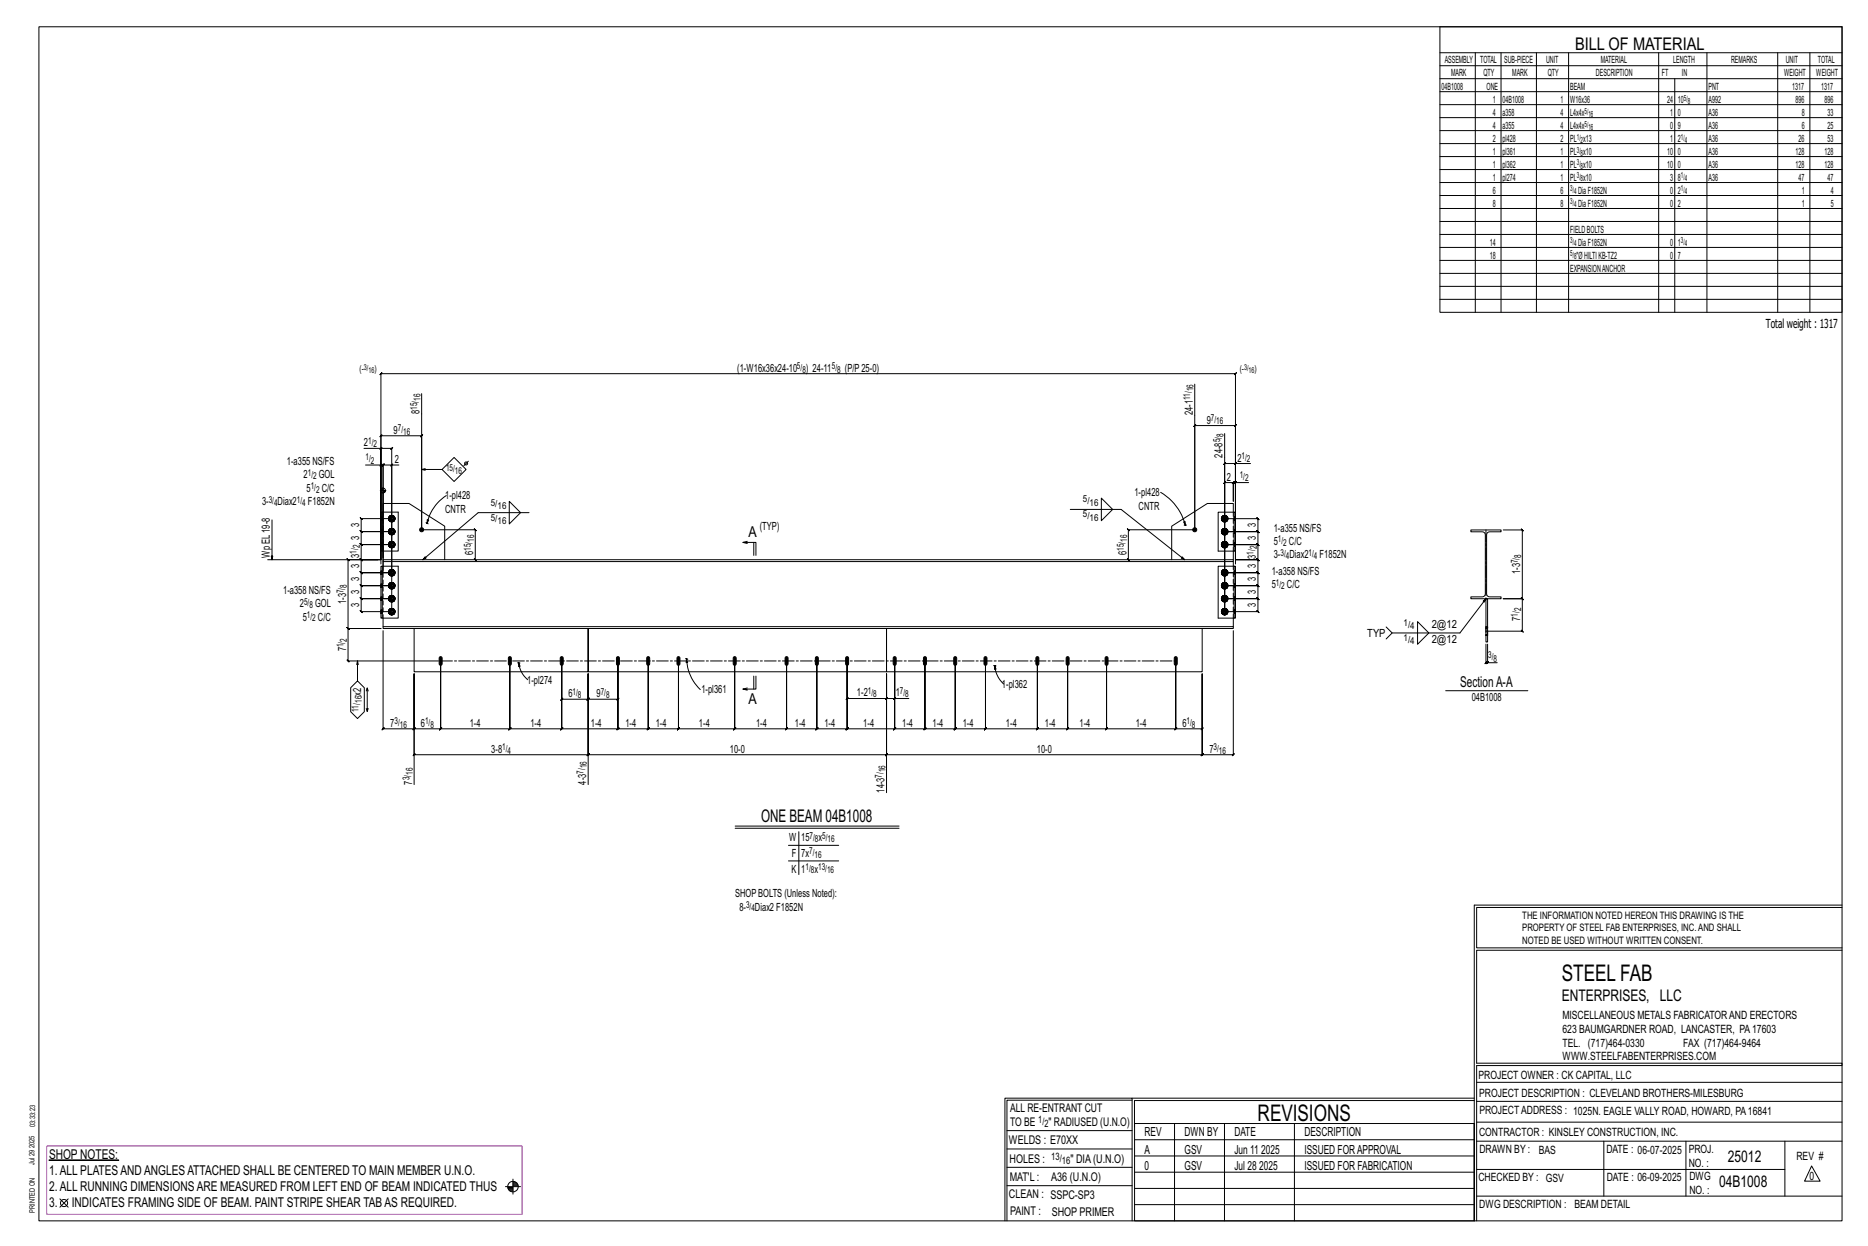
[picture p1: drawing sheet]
<svg xmlns="http://www.w3.org/2000/svg" width="914mm" height="610mm" viewBox="0 0 914 610" stroke-linecap="round" stroke-linejoin="round" font-family="sans-serif">
<g fill="#000" stroke="#000" stroke-width=".49">
<path d="M215 321l1 1v3a.7 .7 0 0 1-1 0zM249 321l1 1v3a.7 .7 0 0 1-1 0zM274 321l2 1v3a.7 .7 0 0 1-1 0 .7 .7 0 0 1-1 0zM302 321l1 1v3a.7 .7 0 0 1-1 0zM317 321l1 1v3a.7 .7 0 0 1-1 0zM332 321l1 1v3a.7 .7 0 0 1-1 0 .7 .7 0 0 1-1 0zM359 321l1 1v3a.7 .7 0 0 1-1 0zM385 321l1 1v3a.7 .7 0 0 1-1 0 .7 .7 0 0 1-1 0zM399 321l2 1v3a.7 .7 0 0 1-1 0 .7 .7 0 0 1-1 0zM414 321l1 1v3a.7 .7 0 0 1-1 0zM437 321l2 1v3a.7 .7 0 0 1-1 0 .7 .7 0 0 1-1 0zM452 321l1 1v3a.7 .7 0 0 1-1 0z"/>
<path d="M467 321l1 1v3a.7 .7 0 0 1-1 0zM482 321l1 1v3a.7 .7 0 0 1-1 0zM507 321l1 1 1 3a.7 .7 0 0 1-1 0 .7 .7 0 0 1-1 0zM522 321l1 1v3a.7 .7 0 0 1-1 0zM541 321l1 1v3a.7 .7 0 0 1-1 0zM575 321l1 1v3a.7 .7 0 0 1-1 0zM24 568h34z"/>
<circle cx="206" cy="259" r="1"/>
<circle cx="585" cy="259" r="1"/>
</g>
<g fill="none" stroke="#000" stroke-width=".49">
<path d="M19 13h883v584h-883zM705 13h197v140h-197zM705 26h197M705 32h197M705 39h197M722 26v127M735 26v127M752 26v127M768 26v127M812 26v127M820 39v114M836 26v127"/>
<path d="M870 26v127M886 26v127M705 45h197M705 51h197M705 58h197M705 64h197M705 70h197M705 77h197M705 83h197M705 89h197M705 96h197M705 102h197"/>
<path d="M705 108h197M705 115h197M705 121h197M705 127h197M705 134h197M705 140h197M705 146h197M206 193v66M585 188v71M178 219h8v55v-91l1-1-1 1h419h-1l1-1v1v91v-47h7M186 219v1l1-1zM186 219h6l-1 1 1-1v80h-15v1l-1-1h1v-6l-1-1 1 1h15h-15l-1-1 1 1v-6l-1-1 1 1h15h-15l-1-1 1 1v-7v1l-1-1h1h15h-15v1l-1-1h1v-6l-1-1 1 1h8h-8l-1-1 1 1v-8v1l-1-1h1h15h-15v1l-1-1h1v-6v1l-1-1h1h15h-15v1l-1-1h1v-6l-1-1 1 1h15"/>
<path d="M599 212v87M179 228h7v48M186 240h3M186 228l1-1zM186 228h2h-1l1-1v1v52M186 239v1M187 239v1M188 239v35M188 240v1M189 240h.1M192 228v-1l-1 1zM192 228h-4v-1l-1 1h1v45"/>
<path d="M195 228h-3v52M206 230h10M216 230l6-6 6 6-6 6zM229 226l-2 2M605 236l-1 1zM605 227h-6l1-1-1 1v72M605 236h-1l-1 1 1-1v9v-9l-1 1 1-1h-5h1l-1 1v-1v63M605 226l-1 1zM611 236h-6v14M133 254v20M186 251h1v19h-1zM186 249v-36v1l1-1h-1h20v1l1-1h-1v46"/>
<path d="M187 251h8v19h-8M188 251v-5h12l18 11v17M191 259h2v1v1h-2l-1-1zM191 252h2v2v1h-2l-1-1zM206 259h27h-1l1 1v-1v15M209 256h.1M209 256h1M209 254h1l-1 2zM218 242a22 22 0 0 0-9 14M249 245l6 6-6 5zM259 251h-25l-27 23M524 249h25l31 25"/>
<path d="M539 244l6 5-6 6zM568 241a26 26 0 0 1 12 16M579 255h1v2zM580 257h.1M580 257h1M598 254h.1M598 260h.1M598 253v1M598 255h1M599 260l-1-1v1v1h1M599 253h-1v1v1l1-1M599 254v1"/>
<path d="M599 259h-1M599 252l-1 1M599 255h1M599 259h.1M599 259h1h1h-1M599 252v1M599 253l1-1 1 1h-1M599 254h17l-1-1 1 1v6h-1l1 1v-1h-17h17h-1l1 1v-1v6h-1l1 1v-1h-17h17h-1l1 1v-1v8l-1-1 1 1h-11h11l-1-1 1 1v6h-1l1 1v-1h-17h17h-1l1 1v-1v7l-1-1 1 1h-17h17l-1-1 1 1v6l-1-1 1 1h-17h17l-1-1 1 1v6h-1l1 1v-1h-17M600 259l1 1v1M600 253l1 1M600 259h-1M600 252l-1 1"/>
<path d="M600 254l1 1h-1h-1M600 254h1v1M601 254l-1 1M601 259v1h-1M601 253h-1M601 260h.1M601 253v1M604 251v-5h-13l-17 11v17M604 251h1v19h-1zM604 251h-8v19h8M720 259h15v1h-6l-1 2v29l1 1h6v1h-15v-1h6l1-1v-30l-1-1h-6zM736 259h9l1 1-1-1v34v-1l1 1h-1h-9h9v-1l1 1h-1v16v-1l1 1h-1h-18"/>
<path d="M131 274h55h-16v-1l1 1h-1v33l1 1-1-1h16h-16l1 1-1-1v16l1 1-1-1h45M186 277h1v25h-1zM187 277h8v25h-8M188 274h416v1h-416zM188 275v2M190 280h1M191 280v-1l-1 1 1 1M191 265h2v1v2h-2l-1-2zM191 279h.1M192 279h-1M192 279h1h-1M192 279l1 1v1"/>
<path d="M193 279v1M193 280h.1M232 273l1 1zM366 266l-2-1h6v7M366 265h-2M369 265v7M552 273l1 1zM552 274v-15l1 1-1-1h33v-51l-1 1 1-1h20l-1 1 1-1v68M598 266h.1M598 280h.1M598 268h1M598 261l1 1"/>
<path d="M598 266v1M598 260v1M599 280l-1-1v1v1h1M599 266l-1-1v1v2l1-1M599 267v1M599 261v1M599 279h-1M599 265h-1M599 267l1 1M599 261l1 1M599 279h.1M599 279h1h1h-1"/>
<path d="M599 265v1M599 265h1h1l-1 1M600 279l1 1v1M600 266h1v1M600 279h-1M600 265l-1 1M600 267l1 1h-1l-1-1M600 261h1l-1 1-1-1M600 267h1v1M600 261h1M601 266l-1 1M601 260l-1 1"/>
<path d="M601 279v1h-1M601 265v1h-1M601 280h.1M601 266h.1M604 270v4M604 275v2M604 277h1v25h-1zM604 277h-8v25h8M190 299h1M190 293h1M190 287h1M190 292l1 1"/>
<path d="M190 286l1 1M191 294h.1M191 288h.1M191 281v1M191 299l-1 1M191 293h-1M191 287h-1M191 280l-1 1M191 299v-1l-1 1 1 1M191 292l-1 1 1 1v-1M191 286v-1l-1 2 1 1v-1M191 300l1 1"/>
<path d="M191 294h1M191 287l1 1M191 281l1 1M191 298h.1M191 291v1M191 285h.1M192 298l-1 1M192 298h1l-1 1M192 291l-1 1M192 292v-1l1 1h-1M192 285l-1 1M192 286v-1h1l-1 1"/>
<path d="M192 298l1 1v1M192 292l1 1M192 286l1 1M192 298h-1M192 300h1l-1 1v-1M192 294h1h-1M192 287l1 1h-1M192 281h1l-1 1v-1M193 300h.1M193 293v1M193 287v1M193 281h.1"/>
<path d="M193 299l-1 1M193 293l-1 1M193 287h-1M193 280l-1 1M193 298v1M193 292h.1M193 285v1M193 299h.1M193 292v1M193 286v1M598 299h.1M598 293h.1"/>
<path d="M598 287h.1M598 286v1M598 292v1M598 281l1 1M598 288h1M598 294h1M598 280v1M598 299v1M599 286l-1-1v2v1l1-1M599 292h-1v1v1l1-1M599 299l-1-1v1v1h1M599 281v1"/>
<path d="M599 287v1M599 294h.1M599 300v1M599 285h-1M599 291l-1 1M599 298h-1M599 281l1 1M599 287l1 1M599 294h1M599 285v1M599 286l1-1h1l-1 1M599 291v1"/>
<path d="M599 292l1-1 1 1h-1M599 298v1M599 298h1h1l-1 1M600 286l1 1M600 292l1 1M600 298l1 1v1M600 285l-1 1M600 291l-1 1M600 298h-1M600 281h1l-1 1-1-1M600 287l1 1h-1h-1M600 294h1h-1h-1"/>
<path d="M600 300h1l-1 1-1-1M600 281h1M600 287h1v1M600 293h1v1M600 300h1M601 280l-1 1M601 287h-1M601 293l-1 1M601 299l-1 1M601 285v1h-1M601 292h-1M601 298v1h-1"/>
<path d="M601 286v1M601 292v1M601 299h.1M727 293h1v21h-1zM727 293l-12 17h-34l-2-3M188 307h416h-416zM188 309v48h-1l1-1v1h15h-1l1-1v1v-27v27h-1l1-1v1h13h-1l1-1v1v-34v34h-1l1-1v1h34h-1l1-1v1v-34v34h-1l1-1v1h25h-1l1-1v1v-34v34h-1l1-1v1h27l1-1-1 1v-34v34l1-1-1 1h15l1-1-1 1v-34v34l1-1-1 1h15l1-1-1 1v-34v34l1-1-1 1h28h-1l1-1v1v-34v34h-1l1-1v1h25l1-1-1 1v-34v34l1-1-1 1h15h-1l1-1v1v-34v34h-1l1-1v1h15h-1l1-1v1v-34v34h-1l1-1v1h23h-1l1-1v1v-34v34h-1l1-1v1h15h-1l1-1v1v-34v34h-1l1-1v1h15h-1l1-1v1v-34v34h-1l1-1v1h14l1-1-1 1v-34v34l1-1-1 1h26h-1l1-1v1v-34v34h-1l1-1v1h15h-1l1-1v1v-34v34h-1l1-1v1h19h-1l1-1v1v-34v34h-1l1-1v1h34h-1l1-1v1v-34v34h-1l1-1v1h12l1-1-1 1v-27M188 302v5M191 300v1M203 307v22h85v-22v22h146v-22v22h154v-22M598 300l1 1M599 300l1 1"/>
<path d="M604 309v60l-1 1 1-1h-16h1l-1 1v-1v-39v39h1l-1 1v-1h-154l-1 1 1-1v-39v39l-1 1 1-1h-146l-1 1 1-1v-39v39l-1 1 1-1h-85l-1 1 1-1v-39v54M604 302v5M681 310l-2 3M694 304l5 6-5 5zM727 311h.1M727 307h.1M727 315v9v1l1-1h-1h1M728 315v9h5M728 311h.1M728 307h.1M175 323v10l-3 3v12l3 4 3-4v-12l-3-3M179 338l1-1v1"/>
<path d="M180 337v11v-1M253 324h1M254 324l1 2h-1zM254 324a12 12 0 0 0 4 9M254 324h1M275 323v19l-1 1 1-1h13l-1 1 1-1v-12v12l-1 1 1-1h14v1l1-1h-1v-19M288 330v54M336 322h.1M336 322l1 2h-1zM336 322a21 21 0 0 0 7 15M336 322l1 1M366 337h-2"/>
<path d="M369 331v6M370 331v6h-6l2 1M415 323v19h-1l1-1v1h19h-1l1-1v1v-12M434 330v12h-1l1-1v1h4M434 330v58M438 323v19h7M486 326h1M487 326l1 1h-1zM487 326a13 13 0 0 0 4 9M487 326h1M708 338h40M728 325l1-1z"/>
<path d="M179 347l1 1M438 342v-1l-1 1zM360 404h80M360 405h80M386 414h25M391 407v21M386 421h25M722 443v154M722 443h180M902 444h-179v20h179M902 465h-179v55h179v1h-179v76M554 538h-61v59"/>
<path d="M554 537h168M722 538h-167v13M723 539h179M723 530h179M493 553h61M555 550h167v47h-167zM555 558h167M575 550v47M599 550v47M634 550v47M723 549h179M723 558h179"/>
<path d="M785 558v27M825 558v27M874 558v27M251 577v7M251 579h2M251 580h3M251 578h2M493 571h61M493 562h61M555 573h167M555 566h167M723 572h151"/>
<path d="M887 570l4 8h-8zM29 587l4 4M33 587l-4 4M247 581h8M249 581h2M249 582h2M250 583h1M492 597v-60h62v60M493 580h61M555 589h167M555 581h167M723 585h179"/>
<circle cx="188" cy="240" r="1.2"/>
<circle cx="228" cy="227" r=".7"/>
<circle cx="192" cy="254" r=".8"/>
<circle cx="192" cy="254" r="1.6"/>
<circle cx="192" cy="260" r=".8"/>
<circle cx="192" cy="266" r=".8"/>
<circle cx="192" cy="266" r="1.6"/>
<circle cx="192" cy="260" r="1.6"/>
<circle cx="31" cy="589" r="1.8"/>
<circle cx="251" cy="581" r="2.6"/>
</g>
<path d="M23 561h233v33h-233z" fill="none" stroke="#f0f" stroke-width=".5"/>
<g fill="none" stroke="#000" stroke-width=".49" stroke-dasharray="2 1.4">
<path d="M186 260h1M186 259h1M186 255h1zM186 255v-1M186 254l1 1M186 254h1M186 253h1M187 254h-1h1M188 251v19M190 254h.1M190 254h1zM190 260h.1"/>
<path d="M190 260h1zM190 253v1zM190 254l1 1zM190 253h1zM191 259l-1 1 1 1M191 259h.1M191 253l-1 1 1 1M191 255h.1M191 253v-1M191 259l-1 1zM191 253h-1zM191 255v-1z"/>
<path d="M191 253h.1M191 253v-1zM191 254h.1M191 260h.1M191 253v1zM191 259h2M191 252l-1 2 1 1M191 255h2M191 252h2M191 259l1-1M191 255h1M191 252h1"/>
<path d="M191 259h1zM191 255h1zM191 252v1zM191 252h1zM191 259v2M191 259h1M191 253v1M191 254l1 1zM191 254h1M191 253h1zM191 253h1M192 259h.1"/>
<path d="M192 258v1M192 255h.1M192 252v1zM192 253h.1M192 252h.1M192 259v1zM192 259v1M192 254h.1M192 259h1zM192 255h1zM192 252l1 1zM192 259h1"/>
<path d="M192 255h1M192 252l1 1M192 254v-1M192 254l1 1zM192 253h1zM193 255v-1v-2M193 254h-1zM193 260h.1M193 254h.1M193 253v1zM193 253h.1M193 259v1z"/>
<path d="M193 259v1M193 255v-1M193 253v1M193 254v1zM598 254h.1M598 254l1-2-1 2 1 1-1-1M598 259v1zM598 253v1zM598 254v1zM598 260h.1M598 253v1M598 259h.1"/>
<path d="M598 259h1zM598 253h.1M598 255h1zM598 253l1-1zM598 259h1M598 255h1M598 253l1-1M599 260v-1M599 254v1M599 253h.1M599 254h.1M599 259h1z"/>
<path d="M599 255h1zM599 252h1zM599 259h-1v1v1h1M599 253h-1v1v-1v1v1v-1v1l1-1M599 260h.1M599 260v-1zM599 253v1zM599 259h.1M599 255h.1M599 252h.1M599 254v1zM599 259h1h-1h1z"/>
<path d="M599 252v1M599 255h1M599 255l1-1zM599 253h1zM599 252h1h-1h1v1zM600 259v1zM600 259h.1M600 255v-1M600 254h.1M600 253h.1M600 259h1zM600 259h1"/>
<path d="M600 255h1zM600 255h1M600 252l1 1zM600 252l1 1M600 260h.1M600 253v1zM600 259l1 1zM600 252l1 2zM600 260h1v-1M600 254h1v1M600 253h1M601 259h-1l1 2"/>
<path d="M601 255v-1M601 253h-1l1 1M601 259h.1M601 253h.1M601 260h.1M601 253v1zM601 253v1M601 259v1zM601 254v1zM601 254l-1 1zM601 254h.1M604 253h1z"/>
<path d="M604 253l1 1-1-1M604 259h1zM604 260h1h-1M605 253h.1M605 253h-1M605 254h-1M605 255h-1M605 259v1M605 260l-1-1M186 280h1M186 279h1M186 267h1z"/>
<path d="M186 267h.1M186 267h1M186 266h1M186 261h1zM186 261h.1M186 260l1 1M187 267l-1-1 1 1M187 260h-1l1 1M188 277v25M190 266v1zM190 266h1zM190 260v1z"/>
<path d="M190 280h.1M190 280h1M190 266h.1M190 267l1 1zM190 267h1zM190 261h1zM190 261l1-1zM191 279l-1 1zM191 279h.1M191 265l-1 1 1 2M191 268h.1M191 265h.1"/>
<path d="M191 261v1M191 265l-1 1zM191 268v-1zM191 265v1zM191 261h.1M191 266v1zM191 280v-1M191 266h.1M191 267h.1M191 279h2zM191 268h2M191 265h2"/>
<path d="M191 261h2M191 279l-1 1v1h1h-1h1M191 280h.1M191 280v-1zM191 279h1zM191 268h1M191 265h1M191 262h1M191 268h1zM191 265h1zM191 261l1 1zM191 266v1"/>
<path d="M191 267v1zM191 267h1zM191 267h1M191 266h1zM191 266h1M191 261h1zM191 261h1M192 279h-1h1h-1h1M192 279h.1M192 268h.1M192 267v1zM192 267h.1"/>
<path d="M192 265h.1M192 262h.1M192 261v1zM192 262v-1zM192 261h.1M192 279v1zM192 266h.1M192 261v-1zM192 261v-1M192 279h1zM192 279h1M192 268h1z"/>
<path d="M192 265h1zM192 261h1zM192 268h1M192 265h1M192 262l1-1M192 280h1zM192 267v-1M192 260h.1M192 267l1 1zM192 266l1-1zM193 279v1zM193 268v-2v-1"/>
<path d="M193 261v-1v-1M193 266l-1 1zM193 260h-1zM193 280v-1M193 267h.1M193 266h.1M193 260v1zM193 266v1zM193 279h-1l1 2M193 265v1zM193 268v-2M193 265v1"/>
<path d="M193 261v-1M193 280h.1M193 267v1zM193 261h.1M598 266v1zM598 260v1zM598 266l1-1-1 1 1 2-1-2M598 260l1-1-1 1 1 1-1-1M598 280h.1M598 266h.1M598 267v1zM598 261h.1"/>
<path d="M598 267v-1M598 261v-1M598 279v1zM598 279h1zM598 265v1zM598 268h1zM598 265h1zM598 261l1 1zM598 279h1M598 268h1M598 265h1M598 261l1 1"/>
<path d="M599 280v-1M599 267h.1M599 266h.1M599 261h.1M599 266v1zM599 260v1zM599 279h1zM599 268h1zM599 265h1zM599 261h1zM599 279h-1v1v1h1M599 266l-1-1v1v1v1v-1v1l1-1"/>
<path d="M599 280h.1M599 280v-1zM599 279h.1M599 268h.1M599 265h.1M599 262h.1M599 267v1zM599 261v1zM599 279h1h-1h1zM599 268h1M599 267l1 1M599 267h1z"/>
<path d="M599 266h1zM599 265h1h-1h1v1zM599 262h1zM599 262h1M599 261l1 1M600 279v1zM600 279h.1M600 267h.1M600 266h.1M600 261h.1M600 279h1zM600 279h1"/>
<path d="M600 268h1zM600 268h1M600 265h1zM600 265h1M600 262l1-1zM600 262l1-1M600 280h.1M600 279l1 1zM600 265l1 1zM600 266v1zM600 260v1zM600 280h1v-1"/>
<path d="M600 267h1v1M600 266h1v-1M600 261h1M601 279h-1l1 2M601 268v-2M601 265l-1 1 1 1M601 261v-1M601 279v1zM601 265v1zM601 280h.1M601 266h.1M601 267v1z"/>
<path d="M601 261h.1M601 266l-1 2zM601 260l-1 1zM601 266v1zM601 260v1zM604 270v-19M604 279h1zM604 280h1h-1M604 266h1zM604 266h1h-1M605 279v1M605 280l-1-1"/>
<path d="M605 260h-1M605 261h-1M605 266h.1M605 266h-1M605 267h-1M186 300h1M186 299h1M186 298h1M186 294h1zM186 294v-1M186 293l1 1M186 293h1"/>
<path d="M186 292h1M186 287h1zM186 287h.1M186 287h1M186 286h1M186 281h1zM186 281h.1M186 281h1M187 300l-1-1 1 1M187 293h-1h1M187 287h-1h1M187 281l-1-1 1 1"/>
<path d="M190 299v1zM190 293v1zM190 287h.1M190 280v1zM190 299l1-1-1 1 1 2-1-2h1M190 293h.1M190 293l1-1-1 1 1 1-1-1h1M190 287l1-2-1 2 1 1-1-1h1M190 280l1-1-1 1 1 2-1-2h1M190 299h.1M190 300h1zM190 292v1z"/>
<path d="M190 294h1zM190 286v1zM190 287l1 1zM190 281h1zM190 300l1-1M190 299h1M190 293h1M190 292l1 1M190 287h1M190 286l1 1M190 281l1-1M191 298l-1 1z"/>
<path d="M191 298h.1M191 292h-1zM191 294h.1M191 292v-1zM191 285l-1 1zM191 288h.1M191 285h.1M191 281v1zM191 292v-1M191 281v1M191 300h.1M191 299v-1"/>
<path d="M191 293v1M191 292h.1M191 287h.1M191 286h.1M191 281h.1M191 299v1zM191 293h.1M191 280v1zM191 298h2zM191 294h2zM191 292h2zM191 288h2z"/>
<path d="M191 285h2zM191 282h2zM191 299v-1l-1 1v1h1h-1h1M191 292l-1 1v-1v1l1 1-1-1 1 1M191 286v-1l-1 2v-1v1l1 1-1-1 1 1v-1M191 299h.1M191 292v1zM191 293v1zM191 286v1zM191 298h1zM191 294h1zM191 291h1z"/>
<path d="M191 288h1zM191 285h1zM191 282h1zM191 300h1zM191 299l1-1zM191 294h1h-1h1h-1zM191 292h1zM191 287l1 1h-1h1h-1zM191 287h1zM191 286h1zM191 281l1 1h-1h1h-1zM191 281h1z"/>
<path d="M192 298h-1h1h-1h1M192 298v1zM192 298h.1M192 291h-1h1h-1l1 1M192 294h.1M192 292h.1M192 291v1zM192 291h.1M192 285h-1h1h-1l1 1M192 288h.1M192 287h.1M192 286h.1"/>
<path d="M192 285v1zM192 285h.1M192 282h.1M192 281v1M192 281h.1M192 300h.1M192 299h.1M192 298v1M192 294v-1zM192 298h1zM192 298h1M192 294h1z"/>
<path d="M192 294h1M192 291l1 1zM192 291l1 1M192 288h1zM192 288h1M192 285h1zM192 285h1M192 282l1-1zM192 282l1-1M192 299h1zM192 292l1 1zM192 286l1 1z"/>
<path d="M193 298v1zM193 292v1zM193 285v2zM193 299l-1 1zM193 293h-1zM193 287h-1zM193 280l-1 1zM193 300h.1M193 299v-1M193 293v1M193 292h.1M193 287v1"/>
<path d="M193 286v-1M193 281h.1M193 298l-1 1 1 1M193 294v-1M193 292h-1l1 1M193 288v-1M193 285l-1 1 1 1M193 281v-1M193 285v1zM193 299h.1M193 292v1M193 286v1z"/>
<path d="M193 286v1M193 294h.1M193 287v1zM193 299v2zM193 293v1zM193 280v2zM193 299v1zM193 287h.1M193 280v1zM598 280v1zM598 287h.1M598 293v1z"/>
<path d="M598 299v1zM598 280l1-1-1 1 1 2-1-2M598 287l1-2-1 2 1 1-1-1M598 293h.1M598 293l1-1-1 1 1 1-1-1M598 299l1-1-1 1 1 2-1-2M598 281h.1M598 286v1zM598 287v1zM598 292v1zM598 294h.1M598 299h.1"/>
<path d="M598 300h.1M598 281v-1M598 286v1M598 292v1M598 300v-1M598 281l1 1zM598 285v1zM598 288h1zM598 285h1zM598 292h.1M598 294h1zM598 292l1-1z"/>
<path d="M598 298v1zM598 298h1zM598 281l1 1M598 288h1M598 285h1M598 294h1M598 292l1-1M598 298h1M599 281h.1M599 287h.1M599 286h.1M599 293v1"/>
<path d="M599 292h.1M599 300h.1M599 299v-1M599 280v1zM599 293h.1M599 299v1zM599 282h1zM599 288h1zM599 285h1zM599 294h1zM599 292h1zM599 298h1z"/>
<path d="M599 286l-1-1v2v-1v1v1v-1v1l1-1M599 292h-1v1v-1v1v1v-1v1h1M599 299l-1-1v1v1h1M599 286v1zM599 292v1zM599 293v1zM599 299h.1M599 282h.1M599 288h.1M599 285h.1M599 294h.1M599 291h.1"/>
<path d="M599 298h.1M599 281v1zM599 287v1zM599 299v-1zM599 282h1M599 281l1 1M599 281h1zM599 285v1M599 288h1M599 287h1zM599 286h1zM599 285h1h-1h1v1z"/>
<path d="M599 291v1M599 294h1M599 291h1h-1h1v1zM599 291h1zM599 298l1 1zM599 298h1h-1h1zM600 281h.1M600 287h.1M600 286h.1M600 294h.1M600 294v-1zM600 292h.1"/>
<path d="M600 300h.1M600 299h.1M600 298v1M600 282l1-1zM600 282l1-1M600 288h1zM600 288h1M600 285h1zM600 285h1M600 294h1zM600 294h1M600 291l1 1z"/>
<path d="M600 291l1 1M600 298h1zM600 298h1M600 286v1zM600 292v1zM600 285l1 2zM600 292l1 1zM600 298l1 1zM600 280v1zM600 293h.1M600 299v1zM600 281h1"/>
<path d="M600 287h1v1M600 286h1v-1M600 293h1v1M600 292h1M600 300h1M600 299h1v-1M601 281v-1M601 288v-1M601 285l-1 1 1 1M601 294v-1M601 292h-1l1 1M601 298l-1 1 1 1"/>
<path d="M601 285v1zM601 292h.1M601 298v1zM601 286v1zM601 286v1M601 292v1zM601 292v1M601 299h.1M601 281h.1M601 287v1zM601 294h.1M601 300h.1"/>
<path d="M601 280l-1 2zM601 287l-1 1zM601 293l-1 1zM601 299l-1 2zM601 280v1zM601 287h.1M601 293v1zM601 299v1zM604 286h1zM604 286l1 1-1-1M604 292h1zM604 293h1l-1-1"/>
<path d="M604 298h1zM604 299h1h-1M605 280h-1M605 281h-1M605 286h.1M605 286h-1M605 287h-1M605 292h.1M605 293l-1-1M605 293h-1M605 294h-1M605 298v1"/>
<path d="M605 299l-1-1M605 299h-1M605 300h-1M186 300h1zM186 300h.1M191 300v1zM191 300v1M191 301h2zM191 301h1zM191 300l1 1h-1h1h-1zM192 301h.1M192 300v1"/>
<path d="M192 301l1-1zM192 301l1-1M193 300v-1M598 300l1 1zM598 300l1 1M599 301h1zM599 301h.1M599 300v1zM599 301h1M599 300l1 1M599 300h1zM600 301l1-1z"/>
<path d="M600 301l1-1M601 300v-1M604 302v-25M727 311h.1M727 307v3h1v-3h-1M727 311h1M728 307h-1M728 310h-1M728 311h-1M728 311h.1M728 307h.1"/>
</g>
<path d="M727 259v34M216 323h360" fill="none" stroke="#000" stroke-width=".49" stroke-dasharray="5.8 1 1 1"/>
<g font-size="11.2">
<text x="764" y="480">STEEL FAB</text>
<text x="616" y="548">REVISIONS</text>
</g>
<g font-size="8.6">
<text x="771" y="24">BILL OF MATERIAL</text>
<text x="373" y="402">ONE BEAM 04B1008</text>
</g>
<g font-size="7.9">
<text x="765" y="490">ENTERPRISES, LLC</text>
<text x="846" y="569">25012</text>
<text x="842" y="581">04B1008</text>
</g>
<g font-size="7.3">
<text x="366" y="263">A</text>
<text x="715" y="336">SectionA-A</text>
<text x="366" y="344">A</text>
</g>
<g font-size="6.6">
<text x="24" y="567">SHOP NOTES:</text>
<text x="24" y="575">1.ALL PLATESANDANGLESATTACHED SHALL BE CENTERED TO MAIN MEMBER U.N.O.</text>
<text x="24" y="583">2.ALL RUNNING DIMENSIONSARE MEASURED FROM LEFT END OF BEAM INDICATED THUS</text>
<text x="24" y="591">3.</text>
<text x="35" y="591">INDICATES FRAMING SIDE OF BEAM. PAINT STRIPE SHEAR TABAS REQUIRED.</text>
</g>
<g font-size="6.1">
<text x="864" y="161">Total weight : 1317</text>
<text x="560" y="556">REV</text>
<text x="580" y="556">DWN BY</text>
<text x="604" y="556">DATE</text>
<text x="639" y="556">DESCRIPTION</text>
<text x="560" y="564">A</text>
<text x="580" y="564">GSV</text>
<text x="604" y="564">Jun 11</text>
<text x="617" y="564">2025</text>
<text x="639" y="564">ISSUED FORAPPROVAL</text>
<text x="560" y="572">0</text>
<text x="580" y="572">GSV</text>
<text x="604" y="572">Jul 28</text>
<text x="616" y="572">2025</text>
<text x="639" y="572">ISSUED FOR FABRICATION</text>
</g>
<g font-size="5.9">
<text x="494" y="560">WELDS : E70XX</text>
<text x="494" y="569">HOLES :</text>
<text x="524" y="569">&quot; DIA(U.N.O)</text>
<text x="494" y="578">MAT'L :</text>
<text x="515" y="578">A36 (U.N.O)</text>
<text x="494" y="586">CLEAN : SSPC-SP3</text>
<text x="495" y="595">PAINT :</text>
<text x="515" y="595">SHOP PRIMER</text>
</g>
<g font-size="5.8">
<text x="494" y="544">ALL RE-ENTRANT CUT</text>
<text x="494" y="551">TO BE</text>
<text x="513" y="551">&quot; RADIUSED (U.N.O)</text>
</g>
<g font-size="5.6">
<text x="765" y="499">MISCELLANEOUS METALS FABRICATORAND ERECTORS</text>
<text x="765" y="505">623 BAUMGARDNER ROAD, LANCASTER, PA17603</text>
<text x="765" y="512">TEL. (717)464-0330</text>
<text x="824" y="512">FAX (717)464-9464</text>
<text x="765" y="519">WWW.STEELFABENTERPRISES.COM</text>
<text x="724" y="528">PROJECT OWNER : CK CAPITAL, LLC</text>
<text x="724" y="537">PROJECT DESCRIPTION : CLEVELAND BROTHERS-MILESBURG</text>
<text x="724" y="545">PROJECTADDRESS : 1025N. EAGLE VALLY ROAD, HOWARD, PA16841</text>
<text x="724" y="556">CONTRACTOR : KINSLEY CONSTRUCTION, INC.</text>
<text x="724" y="564">DRAWN BY :</text>
<text x="753" y="564">BAS</text>
<text x="786" y="564">DATE : 06-07-2025</text>
<text x="827" y="564">PROJ.</text>
<text x="879" y="568">REV #</text>
<text x="827" y="571">NO. :</text>
<text x="724" y="578">CHECKED BY : GSV</text>
<text x="787" y="578">DATE : 06-09-2025</text>
<text x="827" y="578">DWG</text>
<text x="886" y="578">0</text>
<text x="827" y="584">NO. :</text>
<text x="724" y="591">DWG DESCRIPTION : BEAM DETAIL</text>
</g>
<g font-size="5.5">
<text x="361" y="182">(1-W16x36x24-10</text>
<text x="394" y="182">) 24-11</text>
<text x="414" y="182">(P/P25-0)</text>
<text x="205" y="202" transform="rotate(-90 205 202)">8</text>
<text x="584" y="203" transform="rotate(-90 584 203)">24-1</text>
<text x="591" y="207">9</text>
<text x="193" y="212">9</text>
<text x="178" y="218">2</text>
<text x="140" y="228">1-a355 NS/FS</text>
<text x="193" y="227">2</text>
<text x="598" y="224" transform="rotate(-90 598 224)">24-8</text>
<text x="606" y="226">2</text>
<text x="149" y="234">2</text>
<text x="156" y="234">GOL</text>
<text x="601" y="235">2</text>
<text x="150" y="241">5</text>
<text x="157" y="241">C/C</text>
<text x="218" y="244">1-pl428</text>
<text x="555" y="243">1-pl428</text>
<text x="128" y="247">3-</text>
<text x="136" y="247">Diax2</text>
<text x="151" y="247">F1852N</text>
<text x="218" y="251">CNTR</text>
<text x="557" y="249">CNTR</text>
<text x="176" y="258" transform="rotate(-90 176 258)">3</text>
<text x="615" y="258" transform="rotate(-90 615 258)">3</text>
<text x="372" y="259">(TYP)</text>
<text x="624" y="260">1-a355 NS/FS</text>
<text x="176" y="264" transform="rotate(-90 176 264)">3</text>
<text x="615" y="264" transform="rotate(-90 615 264)">3</text>
<text x="624" y="267">5</text>
<text x="631" y="267">C/C</text>
<text x="132" y="273" transform="rotate(-90 132 273)">Wp EL19-8</text>
<text x="176" y="273" transform="rotate(-90 176 273)">3</text>
<text x="232" y="271" transform="rotate(-90 232 271)">6</text>
<text x="551" y="271" transform="rotate(-90 551 271)">6</text>
<text x="615" y="273" transform="rotate(-90 615 273)">3</text>
<text x="624" y="273">3-</text>
<text x="631" y="273">Diax2</text>
<text x="646" y="273">F1852N</text>
<text x="176" y="278" transform="rotate(-90 176 278)">3</text>
<text x="615" y="278" transform="rotate(-90 615 278)">3</text>
<text x="623" y="281">1-a358 NS/FS</text>
<text x="744" y="281" transform="rotate(-90 744 281)">1-3</text>
<text x="176" y="284" transform="rotate(-90 176 284)">3</text>
<text x="615" y="284" transform="rotate(-90 615 284)">3</text>
<text x="623" y="288">5</text>
<text x="630" y="288">C/C</text>
<text x="139" y="291">1-a358 NS/FS</text>
<text x="176" y="291" transform="rotate(-90 176 291)">3</text>
<text x="615" y="291" transform="rotate(-90 615 291)">3</text>
<text x="147" y="297">2</text>
<text x="154" y="297">GOL</text>
<text x="169" y="296" transform="rotate(-90 169 296)">1-3</text>
<text x="176" y="297" transform="rotate(-90 176 297)">3</text>
<text x="615" y="297" transform="rotate(-90 615 297)">3</text>
<text x="148" y="304">5</text>
<text x="156" y="304">C/C</text>
<text x="744" y="304" transform="rotate(-90 744 304)">7</text>
<text x="669" y="311">TYP</text>
<text x="701" y="307">2@12</text>
<text x="701" y="315">2@12</text>
<text x="169" y="319" transform="rotate(-90 169 319)">7</text>
<text x="258" y="335">1-pl274</text>
<text x="177" y="340" transform="rotate(-90 177 340)">x2</text>
<text x="278" y="341">6</text>
<text x="292" y="341">9</text>
<text x="343" y="339">1-pl361</text>
<text x="419" y="341">1-2</text>
<text x="438" y="341">1</text>
<text x="490" y="337">1-pl362</text>
<text x="720" y="343">04B1008</text>
<text x="191" y="356">7</text>
<text x="206" y="356">6</text>
<text x="230" y="356">1-4</text>
<text x="260" y="356">1-4</text>
<text x="289" y="356">1-4</text>
<text x="306" y="356">1-4</text>
<text x="321" y="356">1-4</text>
<text x="342" y="356">1-4</text>
<text x="370" y="356">1-4</text>
<text x="389" y="356">1-4</text>
<text x="404" y="356">1-4</text>
<text x="423" y="356">1-4</text>
<text x="442" y="356">1-4</text>
<text x="456" y="356">1-4</text>
<text x="471" y="356">1-4</text>
<text x="492" y="356">1-4</text>
<text x="511" y="356">1-4</text>
<text x="528" y="356">1-4</text>
<text x="556" y="356">1-4</text>
<text x="579" y="356">6</text>
<text x="240" y="368">3-8</text>
<text x="357" y="368">10-0</text>
<text x="508" y="368">10-0</text>
<text x="592" y="368">7</text>
<text x="202" y="384" transform="rotate(-90 202 384)">7</text>
<text x="287" y="384" transform="rotate(-90 287 384)">4-3</text>
<text x="433" y="388" transform="rotate(-90 433 388)">14-3</text>
<text x="386" y="412">W</text>
<text x="392" y="412">15</text>
<text x="401" y="412">x</text>
<text x="388" y="419">F</text>
<text x="392" y="419">7x</text>
<text x="387" y="427">K</text>
<text x="392" y="427">1</text>
<text x="399" y="427">x</text>
<text x="360" y="439">SHOPBOLTS (Unless Noted):</text>
<text x="362" y="446">8-</text>
<text x="370" y="446">Diax2 F1852N</text>
</g>
<g font-size="5">
<text x="745" y="450">THE INFORMATION NOTED HEREON THIS DRAWING IS THE</text>
<text x="745" y="456">PROPERTY OF STEEL FAB ENTERPRISES, INC.AND SHALL</text>
<text x="745" y="462">NOTED BE USED WITHOUT WRITTEN CONSENT.</text>
<text x="508" y="550">1/</text>
<text x="511" y="551">2</text>
<text x="515" y="568">13/</text>
<text x="520" y="570">16</text>
</g>
<g font-size="4.9">
<text x="707" y="31">ASSEMBLY</text>
<text x="725" y="31">TOTAL</text>
<text x="736" y="31">SUB-PIECE</text>
<text x="757" y="31">UNIT</text>
<text x="784" y="31">MATERIAL</text>
<text x="819" y="31">LENGTH</text>
<text x="847" y="31">REMARKS</text>
<text x="874" y="31">UNIT</text>
<text x="890" y="31">TOTAL</text>
<text x="710" y="37">MARK</text>
<text x="726" y="37">QTY</text>
<text x="740" y="37">MARK</text>
<text x="758" y="37">QTY</text>
<text x="781" y="37">DESCRIPTION</text>
<text x="814" y="37">FT</text>
<text x="823" y="37">IN</text>
<text x="873" y="37">WEIGHT</text>
<text x="889" y="37">WEIGHT</text>
<text x="706" y="44">04B1008</text>
<text x="728" y="44">ONE</text>
<text x="769" y="44">BEAM</text>
<text x="836" y="44">PNT</text>
<text x="877" y="44">1317</text>
<text x="891" y="44">1317</text>
<text x="731" y="50">1</text>
<text x="736" y="50">04B1008</text>
<text x="764" y="50">1</text>
<text x="769" y="50">W16x36</text>
<text x="816" y="50">24</text>
<text x="821" y="50">10</text>
<text x="836" y="50">A992</text>
<text x="879" y="50">896</text>
<text x="893" y="50">896</text>
<text x="731" y="57">4</text>
<text x="736" y="57">a358</text>
<text x="764" y="57">4</text>
<text x="769" y="57">L4x4x</text>
<text x="818" y="57">1</text>
<text x="821" y="57">0</text>
<text x="836" y="57">A36</text>
<text x="882" y="57">8</text>
<text x="895" y="57">33</text>
<text x="731" y="63">4</text>
<text x="736" y="63">a355</text>
<text x="764" y="63">4</text>
<text x="769" y="63">L4x4x</text>
<text x="818" y="63">0</text>
<text x="821" y="63">9</text>
<text x="836" y="63">A36</text>
<text x="882" y="63">6</text>
<text x="895" y="63">25</text>
<text x="731" y="69">2</text>
<text x="736" y="69">pl428</text>
<text x="764" y="69">2</text>
<text x="769" y="69">PL x13</text>
<text x="818" y="69">1</text>
<text x="821" y="69">2</text>
<text x="836" y="69">A36</text>
<text x="880" y="69">26</text>
<text x="895" y="69">53</text>
<text x="731" y="76">1</text>
<text x="736" y="76">pl361</text>
<text x="764" y="76">1</text>
<text x="769" y="76">PL x10</text>
<text x="816" y="76">10</text>
<text x="821" y="76">0</text>
<text x="836" y="76">A36</text>
<text x="879" y="76">128</text>
<text x="893" y="76">128</text>
<text x="731" y="82">1</text>
<text x="736" y="82">pl362</text>
<text x="764" y="82">1</text>
<text x="769" y="82">PL x10</text>
<text x="816" y="82">10</text>
<text x="821" y="82">0</text>
<text x="836" y="82">A36</text>
<text x="879" y="82">128</text>
<text x="893" y="82">128</text>
<text x="731" y="88">1</text>
<text x="736" y="88">pl274</text>
<text x="764" y="88">1</text>
<text x="769" y="88">PL x10</text>
<text x="818" y="88">3</text>
<text x="821" y="88">8</text>
<text x="836" y="88">A36</text>
<text x="880" y="88">47</text>
<text x="895" y="88">47</text>
<text x="731" y="95">6</text>
<text x="764" y="95">6</text>
<text x="772" y="95">DiaF1852N</text>
<text x="818" y="95">0</text>
<text x="821" y="95">2</text>
<text x="882" y="95">1</text>
<text x="896" y="95">4</text>
<text x="731" y="101">8</text>
<text x="764" y="101">8</text>
<text x="772" y="101">DiaF1852N</text>
<text x="818" y="101">0</text>
<text x="821" y="101">2</text>
<text x="882" y="101">1</text>
<text x="896" y="101">5</text>
<text x="769" y="114">FIELDBOLTS</text>
<text x="729" y="120">14</text>
<text x="772" y="120">DiaF1852N</text>
<text x="818" y="120">0</text>
<text x="821" y="120">1</text>
<text x="729" y="127">18</text>
<text x="772" y="127">&quot;ØHILTIKB-TZ2</text>
<text x="818" y="127">0</text>
<text x="821" y="127">7</text>
<text x="769" y="133">EXPANSIONANCHOR</text>
</g>
<g font-size="4.7">
<text x="176" y="182">(-</text>
<text x="183" y="182">)</text>
<text x="390" y="181">5/</text>
<text x="393" y="182">8</text>
<text x="407" y="181">5/</text>
<text x="410" y="182">8</text>
<text x="607" y="182">(-</text>
<text x="614" y="182">)</text>
<text x="584" y="191" transform="rotate(-90 584 191)">16</text>
<text x="206" y="196" transform="rotate(-90 206 196)">16</text>
<text x="583" y="196" transform="rotate(-90 583 196)">11/</text>
<text x="204" y="200" transform="rotate(-90 204 200)">15/</text>
<text x="593" y="206">7/</text>
<text x="595" y="208">16</text>
<text x="195" y="211">7/</text>
<text x="197" y="213">16</text>
<text x="599" y="214" transform="rotate(-90 599 214)">8</text>
<text x="180" y="217">1/</text>
<text x="183" y="219">2</text>
<text x="597" y="216" transform="rotate(-90 597 216)">5/</text>
<text x="179" y="225">1/</text>
<text x="182" y="227">2</text>
<text x="608" y="225">1/</text>
<text x="610" y="226">2</text>
<text x="151" y="233">1/</text>
<text x="218" y="230">15/</text>
<text x="223" y="232">16</text>
<text x="607" y="234">1/</text>
<text x="152" y="239">1/</text>
<text x="153" y="234">2</text>
<text x="609" y="236">2</text>
<text x="132" y="246">3/</text>
<text x="145" y="246">1/</text>
<text x="155" y="241">2</text>
<text x="530" y="246">5/</text>
<text x="134" y="248">4</text>
<text x="148" y="248">4</text>
<text x="240" y="247">5/</text>
<text x="244" y="249">16</text>
<text x="533" y="247">16</text>
<text x="240" y="255">5/</text>
<text x="244" y="256">16</text>
<text x="530" y="253">5/</text>
<text x="533" y="255">16</text>
<text x="176" y="268" transform="rotate(-90 176 268)">2</text>
<text x="230" y="269" transform="rotate(-90 230 269)">15/</text>
<text x="232" y="265" transform="rotate(-90 232 265)">16</text>
<text x="550" y="269" transform="rotate(-90 550 269)">15/</text>
<text x="552" y="265" transform="rotate(-90 552 265)">16</text>
<text x="615" y="269" transform="rotate(-90 615 269)">2</text>
<text x="626" y="265">1/</text>
<text x="628" y="267">2</text>
<text x="175" y="271" transform="rotate(-90 175 271)">1/</text>
<text x="614" y="271" transform="rotate(-90 614 271)">1/</text>
<text x="627" y="272">3/</text>
<text x="629" y="274">4</text>
<text x="641" y="272">1/</text>
<text x="643" y="274">4</text>
<text x="743" y="276" transform="rotate(-90 743 276)">7/</text>
<text x="745" y="273" transform="rotate(-90 745 273)">8</text>
<text x="170" y="288" transform="rotate(-90 170 288)">8</text>
<text x="625" y="287">1/</text>
<text x="168" y="290" transform="rotate(-90 168 290)">7/</text>
<text x="627" y="288">2</text>
<text x="149" y="296">5/</text>
<text x="151" y="298">8</text>
<text x="745" y="299" transform="rotate(-90 745 299)">2</text>
<text x="150" y="302">1/</text>
<text x="153" y="304">2</text>
<text x="743" y="302" transform="rotate(-90 743 302)">1/</text>
<text x="687" y="306">1/</text>
<text x="690" y="308">4</text>
<text x="168" y="317" transform="rotate(-90 168 317)">1/</text>
<text x="170" y="314" transform="rotate(-90 170 314)">2</text>
<text x="687" y="314">1/</text>
<text x="690" y="315">4</text>
<text x="729" y="322">3/</text>
<text x="731" y="324">8</text>
<text x="280" y="340">1/</text>
<text x="283" y="342">8</text>
<text x="294" y="340">7/</text>
<text x="297" y="342">8</text>
<text x="425" y="340">1/</text>
<text x="427" y="341">8</text>
<text x="441" y="340">7/</text>
<text x="443" y="341">8</text>
<text x="177" y="344" transform="rotate(-90 177 344)">16</text>
<text x="176" y="348" transform="rotate(-90 176 348)">11/</text>
<text x="193" y="354">3/</text>
<text x="196" y="356">16</text>
<text x="208" y="354">1/</text>
<text x="211" y="356">8</text>
<text x="581" y="354">1/</text>
<text x="583" y="356">8</text>
<text x="246" y="367">1/</text>
<text x="248" y="369">4</text>
<text x="594" y="367">3/</text>
<text x="597" y="369">16</text>
<text x="287" y="376" transform="rotate(-90 287 376)">16</text>
<text x="433" y="378" transform="rotate(-90 433 378)">16</text>
<text x="200" y="382" transform="rotate(-90 200 382)">3/</text>
<text x="202" y="379" transform="rotate(-90 202 379)">16</text>
<text x="286" y="379" transform="rotate(-90 286 379)">7/</text>
<text x="432" y="380" transform="rotate(-90 432 380)">7/</text>
<text x="396" y="410">7/</text>
<text x="399" y="412">8</text>
<text x="403" y="410">5/</text>
<text x="405" y="412">16</text>
<text x="396" y="418">7/</text>
<text x="399" y="420">16</text>
<text x="394" y="426">1/</text>
<text x="400" y="426">13/</text>
<text x="397" y="427">8</text>
<text x="405" y="427">16</text>
<text x="365" y="444">3/</text>
<text x="368" y="446">4</text>
</g>
<g font-size="4.2">
<text x="824" y="49">5/</text>
<text x="826" y="51">8</text>
<text x="776" y="56">5/</text>
<text x="778" y="57">16</text>
<text x="776" y="62">5/</text>
<text x="778" y="63">16</text>
<text x="772" y="68">1/</text>
<text x="774" y="70">2</text>
<text x="823" y="68">1/</text>
<text x="825" y="70">4</text>
<text x="772" y="75">3/</text>
<text x="774" y="76">8</text>
<text x="772" y="81">3/</text>
<text x="774" y="82">8</text>
<text x="772" y="87">3/</text>
<text x="774" y="89">8</text>
<text x="823" y="87">1/</text>
<text x="825" y="89">4</text>
<text x="769" y="94">3/</text>
<text x="770" y="95">4</text>
<text x="823" y="94">1/</text>
<text x="825" y="95">4</text>
<text x="769" y="100">3/</text>
<text x="770" y="101">4</text>
<text x="769" y="119">3/</text>
<text x="823" y="119">3/</text>
<text x="769" y="125">5/</text>
<text x="770" y="121">4</text>
<text x="825" y="121">4</text>
<text x="770" y="127">8</text>
</g>
<g font-size="4">
<text x="178" y="181">3/</text>
<text x="180" y="182">16</text>
<text x="609" y="181">3/</text>
<text x="611" y="182">16</text>
</g>
<g font-size="3.7">
<text x="17" y="551" transform="rotate(-90 17 551)">03:33:23</text>
<text x="17" y="562" transform="rotate(-90 17 562)">2025</text>
<text x="17" y="570" transform="rotate(-90 17 570)">Jul 29</text>
<text x="17" y="593" transform="rotate(-90 17 593)">PRINTED ON</text>
</g>
</svg>
